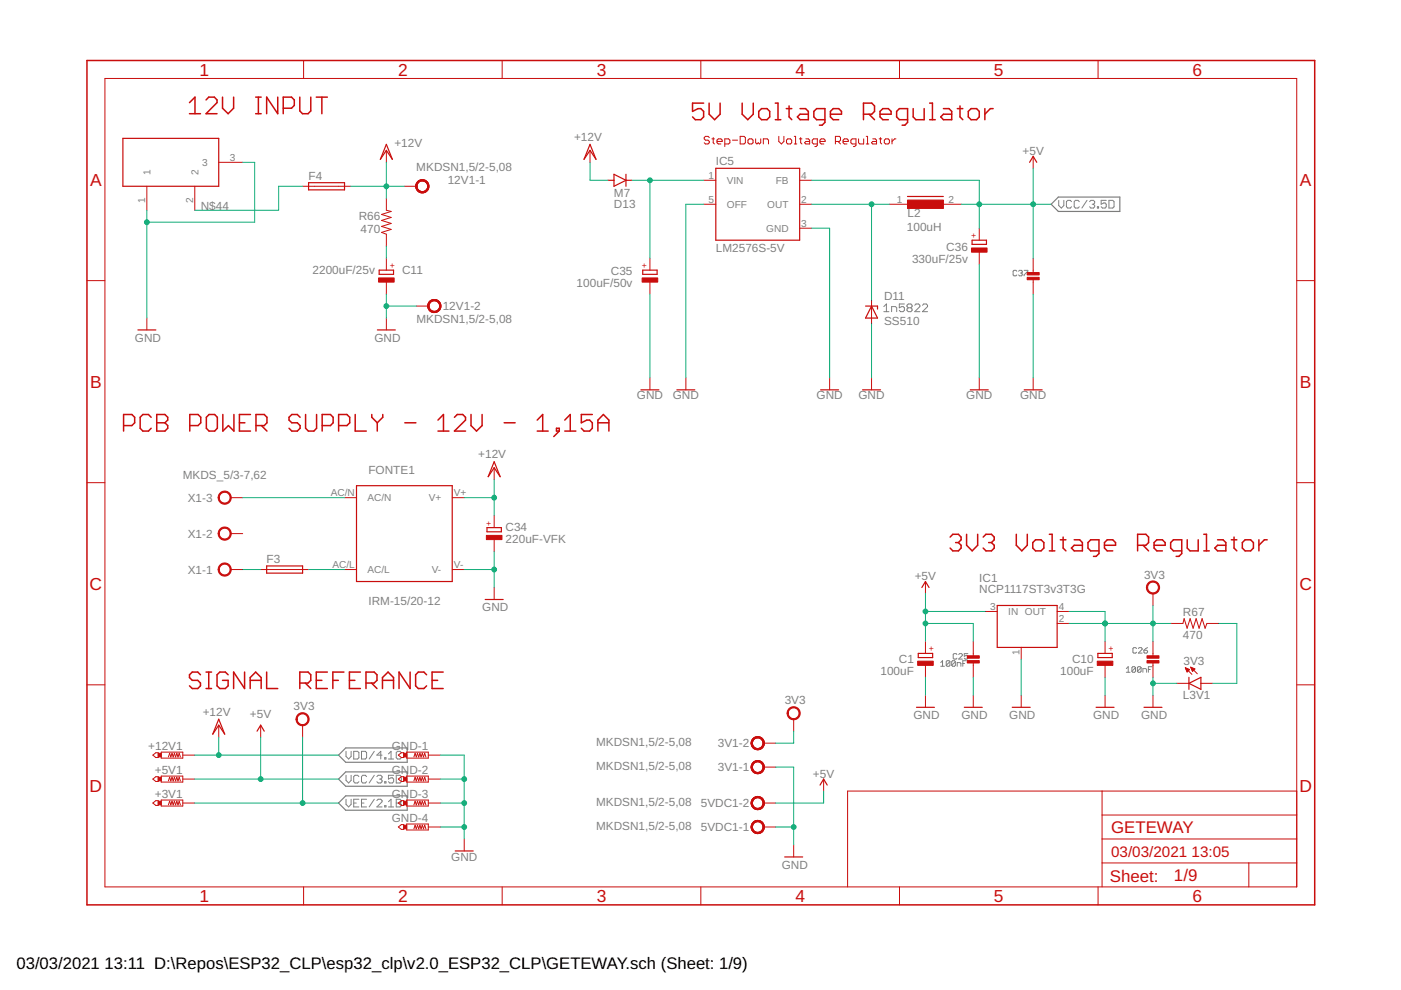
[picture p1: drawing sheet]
<svg xmlns="http://www.w3.org/2000/svg" width="297mm" height="210mm" viewBox="0 0 297 210" stroke-linecap="round" stroke-linejoin="round" font-family="sans-serif">
<g fill="none" stroke="#808080" stroke-width=".21">
<path d="M215.6 57.5l-.2-.2h-.4l-.2 .2v.8l.2 .2h.4l.2-.2M216 57.5l.2-.2h.4l.1 .2-.1 .4M216.4 57.9h.2M216.6 57.9l.1 .2-.1 .4h-.4l-.2-.2M217.1 57.3h.8v.2l-.8 .8v.2M224.5 42.5v1.1l.5 .5 .6-.5v-1.1M227.2 42.8l-.3-.3h-.5l-.3 .3v1l.3 .3h.5l.3-.3M228.8 42.8l-.2-.3h-.6l-.2 .3v1l.2 .3h.6l.2-.3M230.5 42.5l-1.1 1.6M231 42.8l.3-.3h.5l.3 .3v.2l-.3 .3M231.6 43.3h.2M231.8 43.3l.3 .3v.2l-.3 .3h-.5l-.3-.3"/>
<path d="M232.7 43.8h.2v.3h-.2zM234.5 42.5h-1v.8l.5-.3h.3l.2 .3v.5l-.2 .3h-.6l-.2-.3M235.1 42.5h.8l.3 .3v1l-.3 .3h-.8zM187.4 65l.5-.5v1.6M187.4 66.1h1.1M189 66.1v-1.1h.8l.3 .3v.8M191.7 64.5h-1v.8l.5-.3h.3l.2 .3v.5l-.2 .3h-.6l-.2-.3M192.6 65.3l-.3 .2v.3l.3 .3h.5l.3-.3v-.3l-.3-.2M192.6 65.3l-.3-.3v-.3l.3-.2h.5l.3 .2v.3l-.3 .3M192.6 65.3h.5M194 64.7l.2-.2h.6l.2 .2v.3l-1 1.1h1M195.6 64.7l.3-.2h.5l.3 .2v.3l-1.1 1.1h1.1"/>
<path d="M202.9 138.8l-.2-.2h-.4l-.2 .2v.8l.2 .1h.4l.2-.1M203.3 138.8l.2-.2h.4l.1 .2v.2l-.7 .7h.7M205.2 138.6h-.8v.5l.4-.1 .4 .1v.5l-.2 .1h-.4l-.2-.1M241 137.5l-.2-.2h-.4l-.2 .2v.8l.2 .2h.4l.2-.2M241.4 137.5l.2-.2h.4l.1 .2v.2l-.7 .8h.7M242.5 137.9h.6l.2 .4-.2 .2h-.4l-.2-.2zM243.3 137.3l-.8 .6M73.4 159.3v1.1l.5 .5 .5-.5v-1.1M75 159.3h.8l.3 .3v1.1l-.3 .2h-.8zM76.6 159.3h.8l.3 .3v1.1l-.3 .2h-.8zM79.4 159.3l-1.1 1.6M82.4 159.9l.5-.6v1.6"/>
<path d="M85.1 159.6l-.3-.3h-.5l-.3 .3v1.1l.3 .2h.5l.3-.2M199.5 140.5l.3-.4v1.2M199.5 141.3h.7M201.4 140.3v.8l-.2 .2h-.4l-.2-.2M201.4 140.3l-.2-.2h-.4l-.2 .2v.8M201.4 140.3l-.8 .8M202.6 140.3v.8l-.2 .2h-.4l-.2-.2M202.6 140.3l-.2-.2h-.4l-.2 .2v.8M202.6 140.3l-.8 .8M202.9 141.3v-.8h.6l.2 .2v.6M204.1 140.7h.4M204.9 140.1h-.8v1.2"/>
<path d="M238.8 141.8l.4-.4v1.1M238.8 142.5h.8M240.7 141.6v.7l-.1 .2h-.4l-.2-.2M240.7 141.6l-.1-.2h-.4l-.2 .2v.7M240.7 141.6l-.7 .7M241.9 141.6v.7l-.2 .2h-.4l-.1-.2M241.9 141.6l-.2-.2h-.4l-.1 .2v.7M241.9 141.6l-.7 .7M242.3 142.5v-.7h.6l.2 .1v.6M243.5 141.9h.4M244.3 141.4h-.8v1.1M73.4 164.4v1.1l.5 .5 .5-.5v-1.1"/>
<path d="M73.4 169.5v1l.5 .6 .5-.6v-1M75 170.3h.5M76.1 164.7l-.3-.3h-.5l-.3 .3v1l.3 .3h.5l.3-.3M76.1 169.5h-1.1v1.6h1.1M76.6 170.3h.6M77.7 164.7l-.3-.3h-.5l-.3 .3v1l.3 .3h.5l.3-.3M77.7 169.5h-1.1v1.6h1.1M79.4 164.4l-1.1 1.6M79.4 169.5l-1.1 1.6M79.9 164.7l.3-.3h.5l.3 .3v.2l-.3 .3M79.9 169.7l.3-.2h.5l.3 .2v.3l-1.1 1.1h1.1M80.5 165.2h.2"/>
<path d="M80.7 165.2l.3 .3v.2l-.3 .3h-.5l-.3-.3M81 160.1h-1.1l.8-.8v1.6M81.6 165.7h.2v.3h-.2zM81.6 160.7h.2v.2h-.2zM81.6 170.8h.2v.3h-.2zM82.4 160.9h1.1M82.4 170l.5-.5v1.6M82.4 171.1h1.1M83.5 164.4h-1.1v.8l.5-.3h.3l.3 .3v.5l-.3 .3h-.6l-.2-.3M84 164.4h.8l.3 .3v1l-.3 .3h-.8zM84 169.5h.8l.3 .2v.3l-.3 .3 .3 .2v.3l-.3 .3h-.8zM84 170.3h.8"/>
</g>
<path d="M222.9 43.3l1.5-1.5h13v3h-13zM71.8 165.2l1.5-1.5h13v3h-13zM71.8 160.1l1.5-1.5h13v3h-13zM71.8 170.3l1.5-1.6h13v3.1h-13z" fill="none" stroke="#808080" stroke-width=".25"/>
<g fill="none" stroke="#c90d0c" stroke-width=".32">
<path d="M18.4 12.8h260.3v179.1h-260.3zM40.2 21.8l1.1-1.2v3.5M40.2 24.1h2.3M43.7 21.2l.6-.6h1.1l.6 .6v.6l-2.3 2.3h2.3M47.2 20.6v2.3l1.2 1.2 1.1-1.2v-2.3M54.2 24.1h1.2M54.2 20.6h1.2M54.8 20.6v3.5M58.9 20.6v3.5l-2.4-3.5v3.5M60 22.9h1.8l.6-.5v-1.2l-.6-.6h-1.8v3.5M63.6 20.6v2.9l.5 .6h1.2l.6-.6v-2.9M67.1 20.6h2.3"/>
<path d="M68.2 20.6v3.5M149.2 21.9h-2.4v1.7l1.2-.6h.6l.6 .6v1.2l-.6 .6h-1.2l-.6-.6M150.3 21.9v2.3l1.2 1.2 1.2-1.2v-2.3M157.4 21.9v2.3l1.1 1.2 1.2-1.2v-2.3M161.5 23h1.1l.6 .6v1.2l-.6 .6h-1.1l-.6-.6v-1.2zM164.4 21.9h.6v3.5M164.4 25.4h1.1M166.7 23h1.2M167.3 22.5v2.3l.6 .6M169.6 23h1.2l.6 .6v1.8h-1.8l-.5-.6 .5-.6h1.8M174.9 25.4h-1.8l-.5-.6v-1.2l.5-.6h1.8v3l-.6 .5h-.6M176.1 24.2h2.3v-.6l-.6-.6h-1.1l-.6 .6v1.2l.6 .6h1.1"/>
<path d="M183.1 24.2h1.7l.6-.6v-1.1l-.6-.6h-1.7v3.5M184.3 24.2l1.1 1.2M186.6 24.2h2.3v-.6l-.6-.6h-1.1l-.6 .6v1.2l.6 .6h1.1M192.4 25.4h-1.7l-.6-.6v-1.2l.6-.6h1.7v3l-.5 .5h-.6M193.6 23v1.8l.6 .6h1.7v-2.4M197.1 21.9h.6v3.5M197.1 25.4h1.2M200 23h1.2l.6 .6v1.8h-1.8l-.5-.6 .5-.6h1.8M203 23h1.1M203.5 22.5v2.3l.6 .6M205.9 23h1.2l.5 .6v1.2l-.5 .6h-1.2l-.6-.6v-1.2zM208.8 23v2.4"/>
<path d="M210.6 23h-.6l-1.2 1.2M26.2 90.2h1.8l.6-.6v-1.1l-.6-.6h-1.8v3.5M32 88.5l-.5-.6h-1.2l-.6 .6v2.3l.6 .6h1.2l.5-.6M33.2 87.9h1.8l.6 .6v.6l-.6 .5 .6 .6v.6l-.6 .6h-1.8zM33.2 89.6h1.8M40.2 90.2h1.8l.6-.6v-1.1l-.6-.6h-1.8v3.5M44.3 87.9h1.2l.6 .6v2.3l-.6 .6h-1.2l-.5-.6v-2.3zM47.2 87.9v3.5l1.2-1.2 1.2 1.2v-3.5M50.8 89.6h1.1M53.1 87.9h-2.3v3.5h2.3M54.3 90.2h1.7l.6-.6v-1.1l-.6-.6h-1.7v3.5M55.4 90.2l1.2 1.2"/>
<path d="M63.6 88.5l-.6-.6h-1.1l-.6 .6v.6l.6 .5h1.1l.6 .6v.6l-.6 .6h-1.1l-.6-.6M64.8 87.9v2.9l.6 .6h1.1l.6-.6v-2.9M68.3 90.2h1.8l.5-.6v-1.1l-.5-.6h-1.8v3.5M71.8 90.2h1.8l.5-.6v-1.1l-.5-.6h-1.8v3.5M75.3 87.9v3.5h2.4M78.8 87.9v.6l1.2 1.1M80 89.6v1.8M81.2 87.9v.6l-1.2 1.1M85.8 89.6h2.4M92.9 91.4h2.3M92.9 89.1l1.1-1.2v3.5M96.4 88.5l.5-.6h1.2l.6 .6v.6l-2.3 2.3h2.3"/>
<path d="M99.9 87.9v2.3l1.1 1.2 1.2-1.2v-2.3M106.9 89.6h2.3M113.9 91.4h2.3M113.9 89.1l1.2-1.2v3.5M118 90.8h.6v.6h-.6zM118.6 91.4l-1.2 1.2M119.7 91.4h2.4M119.7 89.1l1.2-1.2v3.5M125.6 87.9h-2.3v1.7l1.1-.5h.6l.6 .5v1.2l-.6 .6h-1.2l-.5-.6M126.8 89.6h2.3M126.8 91.4v-2.3l1.1-1.2 1.2 1.2v2.3M201.4 113.9l.6-.6h1.2l.6 .6v.5l-.6 .6"/>
<path d="M202.6 115h.6M203.2 115l.6 .6v.6l-.6 .6h-1.2l-.6-.6M204.9 113.3v2.3l1.2 1.2 1.2-1.2v-2.3M208.4 113.9l.6-.6h1.2l.6 .6v.5l-.6 .6M209.6 115h.6M210.2 115l.6 .6v.6l-.6 .6h-1.2l-.6-.6M215.5 113.3v2.3l1.1 1.2 1.2-1.2v-2.3M219 115l.6-.6h1.1l.6 .6v1.2l-.6 .6h-1.1l-.6-.6zM222.5 113.3h.6v3.5M222.5 116.8h1.1M224.8 114.4h1.2M225.4 113.9v2.3l.6 .6"/>
<path d="M227.8 114.4h1.1l.6 .6v1.8h-1.7l-.6-.6 .6-.6h1.7M233 116.8h-1.8l-.5-.6v-1.2l.5-.6h1.8v3l-.6 .6h-.6M234.2 115.6h2.3v-.6l-.6-.6h-1.1l-.6 .6v1.2l.6 .6h1.1M241.2 115.6h1.8l.5-.6v-1.1l-.5-.6h-1.8v3.5M242.4 115.6l1.1 1.2M244.7 115.6h2.3v-.6l-.6-.6h-1.1l-.6 .6v1.2l.6 .6h1.1M250.5 116.8h-1.7l-.6-.6v-1.2l.6-.6h1.7v3l-.5 .6h-.6M251.7 114.4v1.8l.6 .6h1.7v-2.4M255.2 113.3h.6v3.5M255.2 116.8h1.2M258.1 114.4h1.2l.6 .6v1.8h-1.8l-.5-.6 .5-.6h1.8M261.1 114.4h1.1"/>
<path d="M261.6 113.9v2.3l.6 .6M263.4 115l.6-.6h1.2l.5 .6v1.2l-.5 .6h-1.2l-.6-.6zM266.9 114.4v2.4M268.7 114.4h-.6l-1.2 1.2M42.5 143.1l-.6-.6h-1.1l-.6 .6v.6l.6 .6h1.1l.6 .5v.6l-.6 .6h-1.1l-.6-.6M43.7 142.5h1.2M43.7 146h1.2M44.3 142.5v3.5M48.4 143.1l-.6-.6h-1.2l-.6 .6v2.3l.6 .6h1.2l.6-.6v-1.1h-1.2M51.9 142.5v3.5l-2.4-3.5v3.5M53 144.3h2.4M53 146v-2.3l1.2-1.2 1.2 1.2v2.3"/>
<path d="M56.5 142.5v3.5h2.4M63.6 144.8h1.7l.6-.5v-1.2l-.6-.6h-1.7v3.5M64.7 144.8l1.2 1.2M67.1 144.3h1.1M69.4 142.5h-2.3v3.5h2.3M70.6 144.3h1.1M72.9 142.5h-2.3v3.5M74.1 144.3h1.1M76.4 142.5h-2.3v3.5h2.3M77.6 144.8h1.7l.6-.5v-1.2l-.6-.6h-1.7v3.5M78.8 144.8l1.1 1.2M81.1 144.3h2.3"/>
<path d="M81.1 146v-2.3l1.2-1.2 1.1 1.2v2.3M87 142.5v3.5l-2.4-3.5v3.5M90.4 143.1l-.5-.6h-1.2l-.6 .6v2.3l.6 .6h1.2l.5-.6M91.6 144.3h1.2M94 142.5h-2.4v3.5h2.4"/>
</g>
<g fill="none" stroke="#c90d0c" stroke-width=".21">
<path d="M22.2 16.6h252.7v171.4h-252.7zM64.4 12.8v3.8M106.5 12.8v3.8M148.6 12.8v3.8M190.7 12.8v3.8M232.8 12.8v3.8M31.1 39.5v5.1M41.3 39.5v5.1M46.4 34.4h5.1M64.2 39.5h10.1M81.9 31.9v2.5M85.7 39.5h2.6"/>
<path d="M125.1 31.9v2.5M149.2 38.2h2.6M150.4 29.2l-.3-.3h-.5l-.3 .3v.2l.3 .3h.5l.3 .3v.3l-.3 .2h-.5l-.3-.2M150.9 29.4h.6M151.2 29.2v1.1l.3 .2M152 30h1.1v-.3l-.3-.3h-.5l-.3 .3v.6l.3 .2h.5M153.7 30.5h.8l.2-.2v-.6l-.2-.3h-.8v1.7M155.3 29.7h1.1M156.9 28.9h.9l.2 .3v1.1l-.2 .2h-.9zM158.9 29.4h.5l.3 .3v.6l-.3 .2h-.5l-.3-.2v-.6zM160.2 29.4v.9l.3 .2 .3-.2 .2 .2 .3-.2v-.9M161.8 30.5v-1.1h.9l.2 .3v.8"/>
<path d="M165.1 28.9v1.1l.6 .5 .5-.5v-1.1M166.8 29.7l.2-.3h.6l.3 .3v.6l-.3 .2h-.6l-.2-.2zM168.4 28.9h.3v1.6M168.4 30.5h.5M169.5 29.4h.5M169.5 38.2h2.6M169.8 29.2v1.1l.2 .2M170.9 29.4h.5l.3 .3v.8h-.8l-.3-.2 .3-.3h.8M173.3 30.5h-.8l-.3-.2v-.6l.3-.3h.8v1.4l-.3 .3h-.2M173.8 30h1.1v-.3l-.2-.3h-.6l-.3 .3v.6l.3 .2h.6M177.1 30h.8l.3-.3v-.5l-.3-.3h-.8v1.6M177.7 30l.5 .5"/>
<path d="M178.8 30h1.1v-.3l-.3-.3h-.6l-.2 .3v.6l.2 .2h.6M181.5 30.5h-.8l-.3-.2v-.6l.3-.3h.8v1.4l-.3 .3h-.3M182 29.4v.9l.3 .2h.8v-1.1M183.7 28.9h.2v1.6M183.7 30.5h.5M185 29.4h.6l.2 .3v.8h-.8l-.2-.2 .2-.3h.8M186.4 29.4h.5M186.7 29.2v1.1l.2 .2M187.5 29.7l.3-.3h.5l.3 .3v.6l-.3 .2h-.5l-.3-.2zM189.1 29.4v1.1M189.9 29.4h-.2l-.6 .6M219.1 33.1v2.6"/>
<path d="M18.4 59.5h3.8M81.9 42v2.6l1 .2-2 .7 2 .6-2 .6 2 .7-2 .6 2 .6-2 .7 1 .4v2.5M81.9 54.7v2.6M81.9 59.8v2.6M137.8 54.7v2.6M137.8 59.8v2.6M149.2 43.3h2.6M169.5 43.3h2.6M169.5 48.4h2.6M188.6 43.3h5.1M198.7 43.3h5.1M207.6 48.4v2.5"/>
<path d="M207.6 53.5v2.5M219.1 54.7v3.3M219.1 59.1v3.3M274.9 59.5h3.8M31.1 67.4v2.6M81.9 67.4v2.6M88.3 64.9h2.5M184.8 63.6v5.1M104.8 99.2v2.5M137.8 80.1v2.6M145.4 80.1v2.6M175.9 80.1v2.6"/>
<path d="M184.8 80.1v2.6M207.6 80.1v2.6M219.1 80.1v2.6M18.4 102.3h3.8M48.9 105.5h2.6M48.9 113.1h2.6M73 105.5h2.6M95.9 105.5h2.5M104.8 109.3v2.6M104.8 114.4v2.5M274.9 102.3h3.8M48.9 120.8h2.6"/>
<path d="M55.3 120.8h10.1M73 120.8h2.6M95.9 120.8h2.5M104.8 124.6v2.5M196.2 123.3v2.5M196.2 136v2.5M206.4 136v3.3M208.9 129.6h2.5M216.5 137.3v2.5M224.1 129.6h2.6M224.1 132.2h2.6M234.3 136v2.5"/>
<path d="M244.5 125.8v2.6M244.5 136v3.3M248.3 132.2h2.5l.3-1 .6 2 .6-2 .7 2 .6-2 .6 2 .7-2 .6 2 .4-1h2.5M18.4 145.2h3.8M34.2 159.5h4.6v1.2h-4.6zM46.4 153.8v2.5M55.3 153.8v2.5M64.2 153.8v2.5M86.2 159.5h4.6v1.2h-4.6zM161.9 157.6h2.6M168.3 152.5v2.5M196.2 141.1v2.5"/>
<path d="M196.2 147.4v2.6M206.4 140.3v3.3M206.4 147.4v2.6M216.5 147.4v2.6M234.3 141.1v2.5M234.3 147.4v2.6M244.5 140.3v3.3M244.5 147.4v2.6M249.5 144.9h2.6M251.3 141.6l1.4 1.4M251.3 141.6l.9 .4-.5 .5zM251.4 141.7h.2"/>
<path d="M251.4 141.8h.4M251.5 141.9h.6M251.5 142h.6M251.6 142.2h.4M251.6 142.3h.3M251.7 142.4h.1M252.5 141.5l1.4 1.4M252.5 141.5l.8 .3-.5 .5zM252.5 141.6h.2M252.6 141.7h.4M252.6 141.8h.7M252.7 141.9h.6"/>
<path d="M252.7 142h.4M252.8 142.2h.2M252.8 142.3h.1M254.6 144.9h2.6M274.9 145.2h3.8M32.4 160.1l.6-.5h.5v1h-.5zM32.4 165.2l.6-.5h.5v1h-.5zM32.4 170.3l.6-.5h.5v1h-.5zM34.2 164.5h4.6v1.3h-4.6zM34.2 169.6h4.6v1.3h-4.6zM35.7 165.6l.3-.8 .2 .8 .3-.8 .2 .8 .3-.8 .2 .8 .3-.8 .2 .8 .3-.8 .2 .8M35.7 170.6l.3-.7 .2 .7 .3-.7 .2 .7 .3-.7 .2 .7 .3-.7 .2 .7 .3-.7 .2 .7"/>
<path d="M35.7 160.5l.3-.8 .2 .8 .3-.8 .2 .8 .3-.8 .2 .8 .3-.8 .2 .8 .3-.8 .2 .8M38.8 165.2h2.5M38.8 170.3h2.5M38.8 160.1h2.5M84.5 165.2l.6-.5h.5v1h-.5zM84.5 170.3l.6-.5h.5v1h-.5zM84.5 160.1l.6-.5h.5v1h-.5zM84.5 175.3l.6-.5h.5v1.1h-.5zM86.2 164.5h4.6v1.3h-4.6zM86.2 169.6h4.6v1.3h-4.6zM86.2 174.7h4.6v1.3h-4.6zM87.8 160.5l.2-.8 .3 .8 .2-.8 .3 .8 .2-.8 .3 .8 .2-.8 .3 .8 .2-.8 .3 .8"/>
<path d="M87.8 165.6l.2-.8 .3 .8 .2-.8 .3 .8 .2-.8 .3 .8 .2-.8 .3 .8 .2-.8 .3 .8M87.8 170.6l.2-.7 .3 .7 .2-.7 .3 .7 .2-.7 .3 .7 .2-.7 .3 .7 .2-.7 .3 .7M87.8 175.7l.2-.7 .3 .7 .2-.7 .3 .7 .2-.7 .3 .7 .2-.7 .3 .7 .2-.7 .3 .7M90.8 165.2h2.5M90.8 170.3h2.5M90.8 160.1h2.5M90.8 175.3h2.5M98.4 177.9v2.5M161.9 170.3h2.6M161.9 175.3h2.6M161.9 162.6h2.6M168.3 179.2v2.5"/>
<path d="M174.6 165.2v2.5M233.7 167.7v20.3M233.7 177.9h41.2M233.7 172.8h41.2M274.9 167.7h-95.2v20.3M64.4 188v3.9M106.5 188v3.9M148.6 188v3.9M190.7 188v3.9M232.8 188v3.9M233.7 183h41.2M264.8 183v5"/>
</g>
<g fill="none" stroke="#c90d0c" stroke-width=".25">
<path d="M26.1 29.3h20.3v10.2h-20.3zM65.4 38.7h7.6v1.6h-7.6zM81.9 30.6l1.3 3.2-1.3-1.9-1.3 1.9zM125.1 30.6l1.3 3.2-1.3-1.9-1.3 1.9zM128.9 38.2h1.3M130.2 37l2.5 1.2-2.5 1.3zM132.7 37v2.5M132.7 38.2h1.3M151.8 35.7h17.7v15.2h-17.7zM218.3 34.4l.8-1.3 .7 1.3M80.4 57.3h3v.9h-3zM136.3 57.3h3v.9h-3z"/>
<path d="M192.4 41.7h7.6M206.1 50.9h3v.9h-3zM29.2 70h3.8M80 70h3.8M183.5 64.9h2.6v.6M184.8 64.9l1.3 2.5h-2.6zM104.8 97.9l1.2 3.2-1.2-1.9-1.3 1.9zM135.9 82.7h3.8M143.5 82.7h3.8M174 82.7h3.8M182.9 82.7h3.8M205.7 82.7h3.8"/>
<path d="M217.1 82.7h3.9M56.5 120h7.7v1.5h-7.7zM75.6 103h20.3v20.3h-20.3zM103.3 111.9h3v.9h-3zM102.9 127.1h3.8M194.7 138.5h3v.9h-3zM195.5 124.6l.7-1.3 .8 1.3M211.4 128.4h12.7v8.9h-12.7zM232.8 138.5h3v.9h-3zM46.4 152.5l1.2 3.2-1.2-1.9-1.3 1.9zM54.5 155l.8-1.2 .7 1.2M194.3 150h3.8"/>
<path d="M204.4 150h3.9M214.6 150h3.8M232.4 150h3.8M242.5 150h3.9M252.1 144.9l2.5-1.3v2.6zM252.1 143.6v2.6M173.9 166.5l.7-1.3 .8 1.3M96.5 180.4h3.8M166.4 181.7h3.8"/>
</g>
<g fill="#c90d0c" stroke="#c90d0c" stroke-width=".21">
<path d="M194.6 140.2h3.3v.9h-3.3z"/>
<path d="M232.6 140.2h3.3v.9h-3.3z"/>
<path d="M80.3 58.9h3.3v.9h-3.3z"/>
<path d="M205.1 139h2.5v.6h-2.5z"/>
<path d="M205.1 140.1h2.5v.5h-2.5z"/>
<path d="M243.2 139h2.5v.6h-2.5z"/>
<path d="M243.2 140.1h2.5v.5h-2.5z"/>
<path d="M33.5 164.8h.7v.8h-.7z"/>
<path d="M33.5 169.9h.7v.7h-.7z"/>
<path d="M33.5 159.7h.7v.8h-.7z"/>
<path d="M85.6 159.7h.6v.8h-.6z"/>
<path d="M85.6 164.8h.6v.8h-.6z"/>
<path d="M85.6 169.9h.6v.7h-.6z"/>
<path d="M85.6 175h.6v.7h-.6z"/>
<path d="M103.1 113.5h3.3v.9h-3.3z"/>
<path d="M136.1 58.9h3.3v.9h-3.3z"/>
<path d="M192.4 42.4h7.6v1.8h-7.6z"/>
<path d="M206 52.6h3.3v.9h-3.3z"/>
<path d="M217.8 57.8h2.5v.5h-2.5z"/>
<path d="M217.8 58.8h2.5v.5h-2.5z"/>
</g>
<g fill="#c90d0c" stroke="#c90d0c" stroke-width=".21">
<path d="M243.4 123.6a1.39 1.39 0 0 1 2.2 .3 1.39 1.39 0 0 1-.8 2 1.39 1.39 0 0 1-1.7-1.3h.2a1.15 1.15 0 0 1 1.6-1.1 1.15 1.15 0 0 1 .3 1.9 1.15 1.15 0 0 1-1.8-.6l-.1-.2h-.2z" fill-rule="evenodd"/>
<path d="M63.1 151.5a1.4 1.4 0 0 1 2.2 .3 1.4 1.4 0 0 1-.8 2 1.4 1.4 0 0 1-1.7-1.3h.2a1.14 1.14 0 0 1 1.7-1 1.14 1.14 0 0 1 .1 2 1.14 1.14 0 0 1-1.8-.7v-.3h-.2z" fill-rule="evenodd"/>
<path d="M159.6 161.7a1.4 1.4 0 0 1 2.2 .2 1.4 1.4 0 0 1-.8 2.1 1.4 1.4 0 0 1-1.7-1.4h.2a1.14 1.14 0 0 1 1.6-1 1.14 1.14 0 0 1 .3 1.9 1.14 1.14 0 0 1-1.8-.6l-.1-.3h-.2z" fill-rule="evenodd"/>
<path d="M159.6 161.7a1.4 1.4 0 0 1 2.2 .2 1.4 1.4 0 0 1-.8 2.1 1.4 1.4 0 0 1-1.7-1.4h.2a1.14 1.14 0 0 1 1.6-1 1.14 1.14 0 0 1 .3 1.9 1.14 1.14 0 0 1-1.8-.6l-.1-.3h-.2z" fill-rule="evenodd"/>
<path d="M159.6 161.7a1.4 1.4 0 0 1 2.2 .2 1.4 1.4 0 0 1-.8 2.1 1.4 1.4 0 0 1-1.7-1.4h.2a1.14 1.14 0 0 1 1.6-1 1.14 1.14 0 0 1 .3 1.9 1.14 1.14 0 0 1-1.8-.6l-.1-.3h-.2z" fill-rule="evenodd"/>
<path d="M159.6 156.6a1.4 1.4 0 0 1 2.2 .3 1.4 1.4 0 0 1-.8 2 1.4 1.4 0 0 1-1.7-1.3h.2a1.14 1.14 0 0 1 1.6-1.1 1.14 1.14 0 0 1 .3 1.9 1.14 1.14 0 0 1-1.8-.5l-.1-.3h-.2z" fill-rule="evenodd"/>
<path d="M159.6 156.6a1.4 1.4 0 0 1 2.2 .3 1.4 1.4 0 0 1-.8 2 1.4 1.4 0 0 1-1.7-1.3h.2a1.14 1.14 0 0 1 1.6-1.1 1.14 1.14 0 0 1 .3 1.9 1.14 1.14 0 0 1-1.8-.5l-.1-.3h-.2z" fill-rule="evenodd"/>
<path d="M159.6 156.6a1.4 1.4 0 0 1 2.2 .3 1.4 1.4 0 0 1-.8 2 1.4 1.4 0 0 1-1.7-1.3h.2a1.14 1.14 0 0 1 1.6-1.1 1.14 1.14 0 0 1 .3 1.9 1.14 1.14 0 0 1-1.8-.5l-.1-.3h-.2z" fill-rule="evenodd"/>
<path d="M159.6 174.4a1.39 1.39 0 0 1 2.2 .2 1.39 1.39 0 0 1-.8 2.1 1.39 1.39 0 0 1-1.7-1.4h.2a1.14 1.14 0 0 1 1.6-1 1.14 1.14 0 0 1 .3 1.9 1.14 1.14 0 0 1-1.8-.6l-.1-.3h-.2z" fill-rule="evenodd"/>
<path d="M159.6 174.4a1.39 1.39 0 0 1 2.2 .2 1.39 1.39 0 0 1-.8 2.1 1.39 1.39 0 0 1-1.7-1.4h.2a1.14 1.14 0 0 1 1.6-1 1.14 1.14 0 0 1 .3 1.9 1.14 1.14 0 0 1-1.8-.6l-.1-.3h-.2z" fill-rule="evenodd"/>
<path d="M159.6 174.4a1.39 1.39 0 0 1 2.2 .2 1.39 1.39 0 0 1-.8 2.1 1.39 1.39 0 0 1-1.7-1.4h.2a1.14 1.14 0 0 1 1.6-1 1.14 1.14 0 0 1 .3 1.9 1.14 1.14 0 0 1-1.8-.6l-.1-.3h-.2z" fill-rule="evenodd"/>
<path d="M159.6 169.3a1.4 1.4 0 0 1 2.2 .3 1.4 1.4 0 0 1-.8 2 1.4 1.4 0 0 1-1.7-1.3h.2a1.14 1.14 0 0 1 1.6-1.1 1.14 1.14 0 0 1 .3 1.9 1.14 1.14 0 0 1-1.8-.5l-.1-.3h-.2z" fill-rule="evenodd"/>
<path d="M159.6 169.3a1.4 1.4 0 0 1 2.2 .3 1.4 1.4 0 0 1-.8 2 1.4 1.4 0 0 1-1.7-1.3h.2a1.14 1.14 0 0 1 1.6-1.1 1.14 1.14 0 0 1 .3 1.9 1.14 1.14 0 0 1-1.8-.5l-.1-.3h-.2z" fill-rule="evenodd"/>
<path d="M159.6 169.3a1.4 1.4 0 0 1 2.2 .3 1.4 1.4 0 0 1-.8 2 1.4 1.4 0 0 1-1.7-1.3h.2a1.14 1.14 0 0 1 1.6-1.1 1.14 1.14 0 0 1 .3 1.9 1.14 1.14 0 0 1-1.8-.5l-.1-.3h-.2z" fill-rule="evenodd"/>
<path d="M167.3 150.3a1.4 1.4 0 0 1 2.2 .2 1.4 1.4 0 0 1-.9 2.1 1.4 1.4 0 0 1-1.7-1.4h.2a1.14 1.14 0 0 1 1.7-.9 1.14 1.14 0 0 1 .2 1.9 1.14 1.14 0 0 1-1.8-.7l-.1-.3h-.2z" fill-rule="evenodd"/>
<path d="M88.5 38.5a1.4 1.4 0 0 1 2.2 .3 1.4 1.4 0 0 1-.8 2.1 1.4 1.4 0 0 1-1.8-1.4h.3a1.15 1.15 0 0 1 1.6-1.1 1.15 1.15 0 0 1 .3 1.9 1.15 1.15 0 0 1-1.9-.5v-.3h-.3z" fill-rule="evenodd"/>
<path d="M88.5 38.5a1.4 1.4 0 0 1 2.2 .3 1.4 1.4 0 0 1-.8 2.1 1.4 1.4 0 0 1-1.8-1.4h.3a1.15 1.15 0 0 1 1.6-1.1 1.15 1.15 0 0 1 .3 1.9 1.15 1.15 0 0 1-1.9-.5v-.3h-.3z" fill-rule="evenodd"/>
<path d="M88.5 38.5a1.4 1.4 0 0 1 2.2 .3 1.4 1.4 0 0 1-.8 2.1 1.4 1.4 0 0 1-1.8-1.4h.3a1.15 1.15 0 0 1 1.6-1.1 1.15 1.15 0 0 1 .3 1.9 1.15 1.15 0 0 1-1.9-.5v-.3h-.3z" fill-rule="evenodd"/>
<path d="M91.1 63.9a1.4 1.4 0 0 1 2.2 .3 1.4 1.4 0 0 1-.8 2 1.4 1.4 0 0 1-1.8-1.3h.2a1.15 1.15 0 0 1 1.6-1.1 1.15 1.15 0 0 1 .3 1.9 1.15 1.15 0 0 1-1.8-.5l-.1-.3h-.2z" fill-rule="evenodd"/>
<path d="M91.1 63.9a1.4 1.4 0 0 1 2.2 .3 1.4 1.4 0 0 1-.8 2 1.4 1.4 0 0 1-1.8-1.3h.2a1.15 1.15 0 0 1 1.6-1.1 1.15 1.15 0 0 1 .3 1.9 1.15 1.15 0 0 1-1.8-.5l-.1-.3h-.2z" fill-rule="evenodd"/>
<path d="M91.1 63.9a1.4 1.4 0 0 1 2.2 .3 1.4 1.4 0 0 1-.8 2 1.4 1.4 0 0 1-1.8-1.3h.2a1.15 1.15 0 0 1 1.6-1.1 1.15 1.15 0 0 1 .3 1.9 1.15 1.15 0 0 1-1.8-.5l-.1-.3h-.2z" fill-rule="evenodd"/>
<path d="M46.6 119.8a1.39 1.39 0 0 1 2.2 .2 1.39 1.39 0 0 1-.8 2.1 1.39 1.39 0 0 1-1.8-1.3h.3a1.14 1.14 0 0 1 1.7-1 1.14 1.14 0 0 1 .1 1.9 1.14 1.14 0 0 1-1.8-.7v-.2h-.3z" fill-rule="evenodd"/>
<path d="M46.6 112.2a1.39 1.39 0 0 1 2.2 .2 1.39 1.39 0 0 1-.8 2.1 1.39 1.39 0 0 1-1.8-1.4h.3a1.14 1.14 0 0 1 1.7-.9 1.14 1.14 0 0 1 .1 1.9 1.14 1.14 0 0 1-1.8-.7v-.3h-.3z" fill-rule="evenodd"/>
<path d="M46.6 104.6a1.39 1.39 0 0 1 2.2 .2 1.39 1.39 0 0 1-.8 2.1 1.39 1.39 0 0 1-1.8-1.4h.3a1.14 1.14 0 0 1 1.7-.9 1.14 1.14 0 0 1 .1 1.9 1.14 1.14 0 0 1-1.8-.7v-.3h-.3z" fill-rule="evenodd"/>
</g>
<g fill="none" stroke="#0dab76" stroke-width=".21">
<path d="M51.5 34.4h2.5v12.7h-22.9M64.2 39.5h-5.1v5.1h-17.8M74.3 39.5h11.4M81.9 34.4v7.6M125.1 34.4v3.8h3.8M134 38.2h15.2M137.8 38.2v16.5M172.1 38.2h35.5v10.2M219.1 35.7v19M31.1 44.6v22.8M81.9 52.2v2.5M149.2 43.3h-3.8v36.8"/>
<path d="M172.1 48.4h3.8v31.7M172.1 43.3h16.5M184.8 43.3v20.3M203.8 43.3h19.1M207.6 56v24.1M81.9 62.4v5M81.9 64.9h6.4M137.8 62.4v17.7M184.8 68.7v11.4M219.1 62.4v17.7M51.5 105.5h21.5M98.4 105.5h6.4"/>
<path d="M104.8 101.7v7.6M104.8 116.9v7.7M51.5 120.8h3.8M65.4 120.8h7.6M98.4 120.8h6.4M196.2 132.2h10.2v3.8M196.2 125.8v10.2M196.2 129.6h12.7M216.5 139.8v7.6M226.7 129.6h7.6v6.4M226.7 132.2h21.6M244.5 128.4v7.6"/>
<path d="M258.4 132.2h3.8v12.7h-5M46.4 156.3v3.8M55.3 156.3v8.9M64.2 156.3v14M168.3 155v2.6h-3.8M196.2 143.6v3.8M206.4 143.6v3.8M234.3 143.6v3.8M244.5 143.6v3.8M244.5 144.9h5M41.3 170.3h30.5M41.3 165.2h30.5"/>
<path d="M41.3 160.1h30.5M93.3 175.3h5.1M93.3 160.1h5.1v17.8M93.3 170.3h5.1M93.3 165.2h5.1M164.5 175.3h3.8M164.5 162.6h3.8v16.6M174.6 167.7v2.6h-10.1"/>
</g>
<g fill="#0dab76" stroke="#0dab76" stroke-width=".21">
<circle cx="81.9" cy="64.9" r=".51"/>
<circle cx="244.5" cy="144.9" r=".51"/>
<circle cx="98.4" cy="175.3" r=".51"/>
<circle cx="98.4" cy="170.3" r=".51"/>
<circle cx="98.4" cy="165.2" r=".51"/>
<circle cx="31.1" cy="47.1" r=".51"/>
<circle cx="168.3" cy="175.3" r=".51"/>
<circle cx="104.8" cy="120.8" r=".51"/>
<circle cx="55.3" cy="165.2" r=".51"/>
<circle cx="207.6" cy="43.3" r=".51"/>
<circle cx="219.1" cy="43.3" r=".51"/>
<circle cx="196.2" cy="132.2" r=".51"/>
<circle cx="196.2" cy="129.6" r=".51"/>
<circle cx="81.9" cy="39.5" r=".51"/>
<circle cx="46.4" cy="160.1" r=".51"/>
<circle cx="104.8" cy="105.5" r=".51"/>
<circle cx="234.3" cy="132.2" r=".51"/>
<circle cx="244.5" cy="132.2" r=".51"/>
<circle cx="64.2" cy="170.3" r=".51"/>
<circle cx="184.8" cy="43.3" r=".51"/>
<circle cx="137.8" cy="38.2" r=".51"/>
</g>
<g font-size="3.7" fill="#c90d0c">
<text x="42.3" y="16">1</text>
<text x="84.4" y="16">2</text>
<text x="126.5" y="16">3</text>
<text x="168.6" y="16">4</text>
<text x="210.7" y="16">5</text>
<text x="252.9" y="16">6</text>
<text x="19.1" y="39.4">A</text>
<text x="275.6" y="39.4">A</text>
<text x="19.1" y="82.2">B</text>
<text x="275.6" y="82.2">B</text>
<text x="19" y="125.1">C</text>
<text x="275.5" y="125.1">C</text>
<text x="19" y="167.9">D</text>
<text x="275.5" y="167.9">D</text>
<text x="42.3" y="191.2">1</text>
<text x="84.4" y="191.2">2</text>
<text x="126.5" y="191.2">3</text>
<text x="168.6" y="191.2">4</text>
<text x="210.7" y="191.2">5</text>
<text x="252.9" y="191.2">6</text>
</g>
<g font-size="3.6" fill="#c90d0c">
<text x="235.6" y="176.6">GETEWAY</text>
<text x="235.3" y="186.9">Sheet:</text>
<text x="248.9" y="186.8">1/9</text>
</g>
<g font-size="3.5">
<text x="3.5" y="205.4">03/03/2021</text>
<text x="22.2" y="205.4">13:11 D:\Repos\ESP32_CLP\esp32_clp\v2.0_ESP32_CLP\GETEWAY.sch (Sheet: 1/9)</text>
</g>
<g font-size="3.2" fill="#c90d0c">
<text x="235.6" y="181.7">03/03/2021</text>
<text x="252.6" y="181.7">13:05</text>
</g>
<g font-size="2.5" fill="#808080">
<text x="121.7" y="29.8">+12V</text>
<text x="83.6" y="31.1">+12V</text>
<text x="151.8" y="35">IC5</text>
<text x="216.8" y="32.9">+5V</text>
<text x="65.4" y="38.1">F4</text>
<text x="88.3" y="36.3">MKDSN1,5/2-5,08</text>
<text x="94.9" y="39.1">12V1-1</text>
<text x="130.2" y="41.8">M7</text>
<text x="42.6" y="44.6">N$44</text>
<text x="76.1" y="46.6">R66</text>
<text x="130.2" y="44.1">D13</text>
<text x="192.4" y="46.1">L2</text>
<text x="76.5" y="49.4">470</text>
<text x="151.8" y="53.5">LM2576S-5V</text>
<text x="192.3" y="48.9">100uH</text>
<text x="200.6" y="53.2">C36</text>
<text x="66.3" y="58.1">2200uF/25v</text>
<text x="85.3" y="58.1">C11</text>
<text x="129.5" y="58.3">C35</text>
<text x="193.4" y="55.7">330uF/25v</text>
<text x="93.9" y="65.8">12V1-2</text>
<text x="122.3" y="60.8">100uF/50v</text>
<text x="187.4" y="63.6">D11</text>
<text x="88.3" y="68.6">MKDSN1,5/2-5,08</text>
<text x="187.4" y="69">SS510</text>
<text x="28.6" y="72.5">GND</text>
<text x="79.4" y="72.5">GND</text>
<text x="135" y="84.7">GND</text>
<text x="142.6" y="84.7">GND</text>
<text x="173.1" y="84.7">GND</text>
<text x="182" y="84.7">GND</text>
<text x="204.9" y="84.7">GND</text>
<text x="216.3" y="84.7">GND</text>
<text x="38.8" y="101.6">MKDS_5/3-7,62</text>
<text x="78.1" y="100.4">FONTE1</text>
<text x="101.4" y="97.1">+12V</text>
<text x="39.8" y="106.4">X1-3</text>
<text x="107.2" y="112.7">C34</text>
<text x="39.8" y="114">X1-2</text>
<text x="56.5" y="119.4">F3</text>
<text x="107.2" y="115.2">220uF-VFK</text>
<text x="39.8" y="121.6">X1-1</text>
<text x="193.9" y="123">+5V</text>
<text x="207.6" y="125.8">NCP1117ST3v3T3G</text>
<text x="207.6" y="123.3">IC1</text>
<text x="242.6" y="122.7">3V3</text>
<text x="78.1" y="128.4">IRM-15/20-12</text>
<text x="102.2" y="129.6">GND</text>
<text x="250.8" y="130.7">R67</text>
<text x="250.8" y="135.5">470</text>
<text x="186.7" y="143.1">100uF</text>
<text x="190.6" y="140.6">C1</text>
<text x="224.8" y="143.1">100uF</text>
<text x="227.3" y="140.6">C10</text>
<text x="250.9" y="140.9">3V3</text>
<text x="166.4" y="149.3">3V3</text>
<text x="250.8" y="148.2">L3V1</text>
<text x="43" y="151.7">+12V</text>
<text x="53" y="152.2">+5V</text>
<text x="62.2" y="150.6">3V3</text>
<text x="193.7" y="152.5">GND</text>
<text x="203.8" y="152.5">GND</text>
<text x="214" y="152.5">GND</text>
<text x="231.8" y="152.5">GND</text>
<text x="241.9" y="152.5">GND</text>
<text x="31.4" y="159.1">+12V1</text>
<text x="83" y="159.1">GN</text>
<text x="86.8" y="159.1">D-1</text>
<text x="126.4" y="158.2">MKDSN1,5/2-5,08</text>
<text x="152.2" y="158.5">3V1-2</text>
<text x="32.8" y="164.2">+5V1</text>
<text x="83" y="164.2">GN</text>
<text x="86.8" y="164.2">D-2</text>
<text x="126.4" y="163.3">MKDSN1,5/2-5,08</text>
<text x="152.2" y="163.5">3V1-1</text>
<text x="172.4" y="164.9">+5V</text>
<text x="32.8" y="169.3">+3V1</text>
<text x="83" y="169.3">GN</text>
<text x="86.8" y="169.3">D-3</text>
<text x="126.4" y="170.9">MKDSN1,5/2-5,08</text>
<text x="148.6" y="171.2">5VDC1-2</text>
<text x="83" y="174.3">GND-4</text>
<text x="126.4" y="176">MKDSN1,5/2-5,08</text>
<text x="148.6" y="176.2">5VDC1-1</text>
<text x="95.7" y="182.5">GND</text>
<text x="165.7" y="184.2">GND</text>
</g>
<g font-size="2.1" fill="#808080">
<text x="42.8" y="35.2">3</text>
<text x="48.7" y="34.1">3</text>
<text x="31.9" y="37.2" transform="rotate(-90 31.9 37.2)">1</text>
<text x="42.1" y="37.2" transform="rotate(-90 42.1 37.2)">2</text>
<text x="150.2" y="37.9">1</text>
<text x="154.1" y="39">VIN</text>
<text x="164.5" y="39">FB</text>
<text x="169.9" y="37.9">4</text>
<text x="30.8" y="43" transform="rotate(-90 30.8 43)">1</text>
<text x="40.9" y="43" transform="rotate(-90 40.9 43)">2</text>
<text x="150.2" y="42.9">5</text>
<text x="154.1" y="44.1">OFF</text>
<text x="162.7" y="44.1">OUT</text>
<text x="169.9" y="42.9">2</text>
<text x="190.1" y="42.9">1</text>
<text x="201.1" y="42.9">2</text>
<text x="162.4" y="49.1">GND</text>
<text x="169.9" y="48">3</text>
<text x="70.1" y="105.2">AC/N</text>
<text x="77.9" y="106.3">AC/N</text>
<text x="90.9" y="106.3">V+</text>
<text x="96.2" y="105.2">V+</text>
<text x="70.5" y="120.4">AC/L</text>
<text x="77.9" y="121.5">AC/L</text>
<text x="91.5" y="121.5">V-</text>
<text x="96.2" y="120.4">V-</text>
<text x="209.9" y="129.3">3</text>
<text x="213.8" y="130.4">IN OUT</text>
<text x="224.5" y="129.3">4</text>
<text x="224.5" y="131.8">2</text>
<text x="216.2" y="138.8" transform="rotate(-90 216.2 138.8)">1</text>
</g>
<g font-size="1.8" fill="#c90d0c">
<text x="207" y="50.5" transform="rotate(-90 207 50.5)">+</text>
<text x="83.8" y="56.9" transform="rotate(-90 83.8 56.9)">+</text>
<text x="137.2" y="56.9" transform="rotate(-90 137.2 56.9)">+</text>
<text x="104.2" y="111.5" transform="rotate(-90 104.2 111.5)">+</text>
<text x="198.1" y="138.1" transform="rotate(-90 198.1 138.1)">+</text>
<text x="236.2" y="138.1" transform="rotate(-90 236.2 138.1)">+</text>
</g>
</svg>
